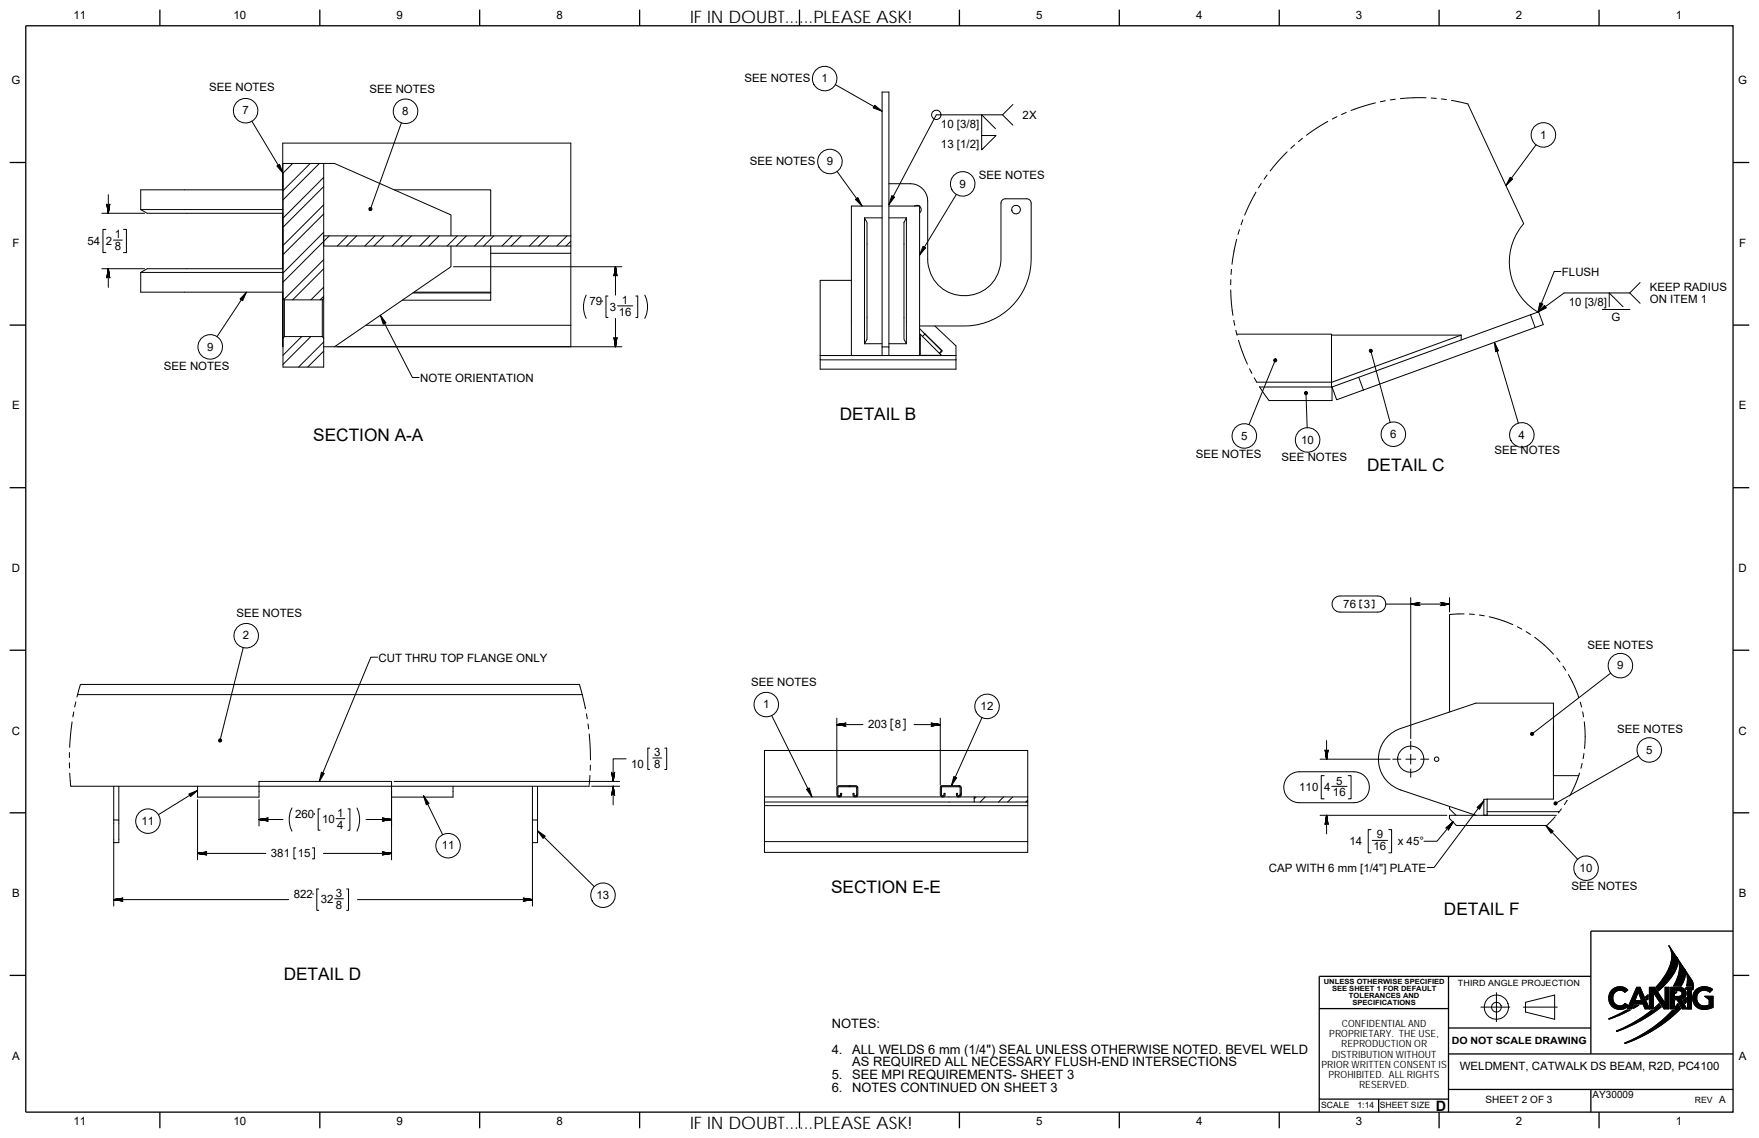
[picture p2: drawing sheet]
<svg xmlns="http://www.w3.org/2000/svg" width="432mm" height="279mm" viewBox="0 0 432 279" stroke-linecap="round" stroke-linejoin="round" font-family="sans-serif">
<g fill="none" stroke="#000" stroke-width=".32">
<path d="M6.3 6.3h419.1v266.8h-419.1zM39.2 2.4v3.9M78.5 2.4v3.9M117.8 2.4v3.9M157 2.4v3.9M196.3 2.4v3.9M235.5 2.4v3.9M274.8 2.4v3.9M314 2.4v3.9M353.3 2.4v3.9M392.5 2.4v3.9M2.4 39.9h3.9"/>
<path d="M425.4 39.9h4M2.4 79.8h3.9M425.4 79.8h4M2.4 119.7h3.9M425.4 119.7h4M6.3 139.7h.1M425.4 139.7h.1M2.4 159.6h3.9M425.4 159.6h4M2.4 199.6h3.9M425.4 199.6h4M2.4 239.5h3.9"/>
<path d="M355.6 239.7v33.3M390.5 239.7h-66.7v33.3M425.4 228.6h-34.9v30.2M425.4 239.5h4M323.8 247.6h31.8M355.6 258.8h69.8M355.6 252.4h34.9M39.2 273v4M78.5 273v4M117.8 273v4M157 273v4M196.3 273v4"/>
<path d="M235.5 273v4M274.8 273v4M314 273v4M323.8 269.9h31.8M338.4 269.9v3.1M353.3 273v4M355.6 267.5h69.8M390.5 267.5v5.5M392.5 273v4"/>
</g>
<g fill="none" stroke="#000" stroke-width=".25">
<path d="M61.8 29.8l7.7 12.7M98.5 30.2l-7.6 21.1M205.1 20.8l11.4 6.5M241 33.3h3.5l-3.5 3.5zM244.4 31.6l-3.4-3.4v5.1M246.1 28.2h-16.3l-11.6 22M246.1 28.2l2.5 2.5M248.6 25.7l-2.5 2.5M316 37.3l-4.2 4.7M317.8 35.6l-.9 .8M319.7 34l-1 .8M325.9 29.8l-5.2 3.4"/>
<path d="M328.2 28.6l-1.1 .6M330.5 27.6l-1.2 .5M337.6 25.3l-5.9 1.8M340.1 24.7l-1.3 .3M342.5 24.4l-1.2 .1M350.1 24l-6.3 .2M351.3 24.1l1.3 .1M353.8 24.3l1.3 .1M356.3 24.6l4 .9 13.7 29.4a14.3 14.3 0 0 0 3.5 21.7M377.1 35.5l-7.4 10.1M25 52.4h10.5M26 56.3h-.7v5.7h.7"/>
<path d="M26.6 47.8v4.6M27.9 58.9h2.1M30.3 56.3h.7v5.7h-.7M34.5 51.5h34.9M69.5 42.5v30.7M71.8 40.1h10.3l28.6 12.7v5.1M71.8 40.1l-2.3 2.4M71.8 40.1h-2.4l.1 45M76.2 40.1l-6.7 6.7M78.4 40.1l-8.9 9M79.5 43.6l-10 10M79.5 50.3l-10 10"/>
<path d="M79.5 57l-10 10M79.5 45.8l-10 10M79.5 52.5l-10 10M79.5 40.1v33.1M80.8 57.9l-11.3 11.4M85.3 57.9l-2.5 2.5M87.5 57.9l-2.5 2.5M92 57.9l-2.5 2.5M94.3 57.9l-2.5 2.5M96.8 46.6h23.7v11.3M98.8 57.9l-2.5 2.5M101 57.9l-2.5 2.5"/>
<path d="M105.5 57.9l-2.5 2.5M107.8 57.9l-2.5 2.5M112.2 57.9l-2.5 2.5M114.5 57.9l-2.5 2.5M119 57.9l-2.5 2.5M121.2 57.9l-2.5 2.5M125.7 57.9l-2.5 2.5M128 57.9l-2.5 2.5M132.4 57.9l-2.5 2.5M134.7 57.9l-2.5 2.5M139.2 57.9l-2.5 2.5M140.1 59.2l-1.2 1.2"/>
<path d="M140.1 57.9h-60.6v2.5h60.6M205.5 42.1l6.1 8.5M212.2 53.5l.6 1.1v28.7l-.6 1.1M212.2 53.5v30.9M212.2 53.5h4.3M216.5 50.6h-7.5v36.7M218.2 50.6h7.5v36.7M218.2 45.1h5.3a4.3 4.3 0 0 1 4.2 4.2v14.3a9 9 0 0 0 9 9 9 9 0 0 0 9-9v-13.7a1.05 1.05 0 0 1 1.1-1.1h5.3l.5 .1 .4 .5 .1 .5v13.7a16.4 16.4 0 0 1-16.4 16.4h-11M218.2 53.5h4.3M222.5 53.5v30.9M222.5 53.5l-.6 1.1v28.7l.6 1.1M224.5 50.6l.5-.2 .7 .2"/>
<path d="M225.7 50.6a1.06 1.06 0 0 1 0 1.7M234.8 47.7l-9.1 14.9M303.6 58.8l-1.2 6.1M304.2 56.4l-.3 1.2M305.1 54l-.4 1.2M308.3 47.2l-2.8 5.6M309.6 45l-.7 1.1M311 43l-.7 1M25 66h10.5M26.6 66v4.5M34.5 66.9v4.8h34.9v13.4M34.5 66.9h34.9"/>
<path d="M60.5 71.7l-7.2 11M69.5 73.2l.3 .4h9.3M69.5 73.2v9.8M69.8 73.6v9M79.1 73.6v9M79.5 66l-7.7 7.6M79.5 70.5l-3.2 3.1M79.5 72.7l-.9 .9M79.5 63.8l-9.8 9.7M79.5 73.2l-.4 .4M79.5 73.2v9.8M89.8 79.9h50.3"/>
<path d="M93.4 77.4l7.8 15.3h1.7M101.3 71.9h19.2M101.6 71.7h18.9M110.7 60.4v5.1l-28.6 19.6h-2.6M111.3 65.5h41.4M120.5 60.4v13.3h-21.7M140.1 60.4v-25.3h-70.7v11.5h-34.9v4.9a3.9 3.9 0 0 0 3.6 .9h31.3v13.6h-31.3a3.9 3.9 0 0 0-3.6 .9M140.1 62.2v22.9M140.1 60.4v1.8h-19.6M143.9 72.5a6.5 6.5 0 0 0 0 5.7M147.8 73.8h.1M149.2 72.7h-.4v5.2h.4"/>
<path d="M151.1 65.5v7M151.1 78.2v6.9M151.6 75.1h3.7M156.1 72.7h.4v5.2h-.4M158.3 72.5a6.4 6.4 0 0 1 0 5.7M209 68.8h-7.7v18.5M302.1 71.2l.6 6.2M302.1 68.6v1.3M302.3 66.1l-.1 1.3M302.9 78.7l.2 1.2M375.7 77.3l1.2 3.1M375.7 77.3l-42.2 15.3"/>
<path d="M375.7 77.3l2-.7 1.1 3.1-1.9 .7M383.2 66.7h-1.7l-4 9.9M393.3 76h6.8M395 75.3v-3.4l3.4 3.4M400.1 71.9l2.5 2.6M400.1 71.9h-16.1l-6.5 4.7M402.6 69.4l-2.5 2.5M69.5 83v7.1h10v-7.1M69.8 82.6l-.3 .4M69.8 82.6h9.3M74.1 82.6l-4.6 4.6M76.3 82.6l-6.8 6.9"/>
<path d="M79.1 82.6l.4 .4M79.5 84l-6.2 6.1M79.5 86.2l-4 3.9M82.1 85.1h70.6M201.3 87.3v1h33.4M201.3 87.3h33.4M212.2 84.4h4.3M216.5 85.2h1.7v2.1M218.2 84.4h4.3M218.2 85.2v-62.6h-1.7v64.7M225.7 83.1l.2 .1M225.7 80.7l1.4 1.3"/>
<path d="M225.9 83.1v.1M226.9 81.8l4.4 4.3-.6 .7M227.1 82l-.6 .6M227.1 82l4.1 4.1-.6 .6M229.5 80l5.2 4.9v5.7h-33.4v-2.3M229.9 87.2l.1 .1M230 87.2v.1M230.1 87.2v.1M230.3 87.2l-.1 .1M231.1 87.2l-5.2-5.1v5.1M303.4 81.1l.3 1.2M303.6 82h23.3v13"/>
<path d="M304 83.5l2.2 5.9M306.7 90.6l.6 1.1M307.9 92.8l.6 1.1 18.4-.1M309.2 94.9l2.3 3.4h15.5v-3.3M309.2 95h17.8M313 88.5l-6.4 15.7M320.6 96.5l.3 8.5M326.9 82.3h31.8M327 95l1.1 3.1 6.6-2.3M327 95l6.5-2.4 1.2 3.2M336.5 86.1l4.7 17.6M358.7 82.3l-31.8 11.6"/>
<path d="M358.7 82.3v1.2M366.9 84.1l5.8 19.8M376.9 80.4l-42.2 15.4M59.7 159l-5.7 22.8M327.4 147.1l.5-.4 1.1-.4h9.2a1.98 1.98 0 0 1 2 2 1.98 1.98 0 0 1-2 2h-9.2a1.98 1.98 0 0 1-1.8-1.1 1.98 1.98 0 0 1 .2-2.1zM334.3 147.4h-.5v1.8h.5M336.8 147.4h.5v1.8h-.5M340.2 148.3h15.6M346.3 146.7v34.6M355.8 146.7v3.6M359.4 150.7l-3.6 .2v23.9M360.7 150.8l1.2 .1"/>
<path d="M363.2 151l1.2 .2M365.6 151.4l3 .9 2.8 1.1M372.5 153.9l1.1 .6M374.6 155.1l1.1 .7M376.7 156.5l2.6 2 2 2.1M17.7 177.2l-.6 6.3M18.1 174.8l-.2 1.2M18.6 172.3l-.3 1.3M18.9 171.1l.8-3.1h122.5l1.5 6M19 170.5h123.9M92.7 161.4h-1.7l-12.6 30.5M144 175.3l.2 1.2"/>
<path d="M144.3 177.7l.2 1.3M189.4 175.7l9.9 20M205.4 176.3v16.5M205.4 177.9h6.4M219.2 176.6h-.5v2.7h.5M221.7 176.6h.5v2.7h-.5M224.4 177.9h6.4M230.8 176.3v16.5M241.1 176.2l-7.5 16.7M381.3 178.2h.1M382.1 161.5l.8 1M383.7 163.5l.7 1.1"/>
<path d="M385 165.6l1.4 2.7 1.2 2.9M387.9 172.4l.3 1.2M388.5 174.8l.2 1.2M388.9 177.2l.2 3.1-.1 3.5M395.4 165.3l-19.3 14.9M17 187.3l.1 1.3M17.1 184.8l-.1 1.2M17.1 189.8l.3 3.2h46.2v-1.1h32.5v1.1h48.5v-.1M27.9 193v8.3M29.2 193v8.3M48.5 193v2.7h15.1v-2.7h32.5v2.7h15.1v-2.7M48.5 196.3v14.8"/>
<path d="M48.5 194.1l-9.6 5.9M63.6 196.3v6.5M71.7 198.4a6.3 6.3 0 0 0 0 5.7M77.2 199.7h.1M78.6 198.6h-.5v5.2h.5M85.4 198.6h.5v5.2h-.5M87.6 198.4a6.5 6.5 0 0 1 0 5.7M96.1 194v17.1M96.8 191.9h55.3M104 195.4l4.7 9.5M130.7 193v8.3M132 193v8.3"/>
<path d="M144.6 180.2l.3 6.4M144.8 190.4l-.2 2.2M144.9 187.9v1.2M145.2 193h6.9M150.5 193v4.6M153.7 186.3h-3.2v5.6M159.5 183.7h-.5v5.2h.5M160.3 186.1h2.1M163.2 183.7h.5v5.2h-.5M187.7 184.3h64.6v25h-64.6zM187.7 197.8h64.6M187.7 196.9h51.4"/>
<path d="M205.6 193h4.7l.3 .4v1.7l-.2 .4a.65 .65 0 0 1-.8 .1 .65 .65 0 0 1-.2-.8h.3l.1 .5h.4l.1-1.9-.2-.2h-4.2l-.2 .2v1.7l.2 .3 .3-.1 .1-.5h.3v.3a.6 .6 0 0 1-.6 .6 .6 .6 0 0 1-.6-.6v-1.8zM206.1 195.7h3.8M206.6 195l-.7 .7h-18.2M208.7 192.9l-.3 .3M210.1 195.7h21.3M210.6 193.3l-.3 .2M231 193h4.7l.3 .4v1.7l-.2 .4a.65 .65 0 0 1-.8 .1 .65 .65 0 0 1-.2-.8h.3l.1 .5h.4l.1-1.9-.2-.2h-4.2l-.2 .2v1.7l.2 .3 .3-.1 .1-.5h.3v.3a.6 .6 0 0 1-.6 .6 .6 .6 0 0 1-.6-.6v-1.8zM231.1 192.9l-.2 .3M231.5 195.7h3.8M235.4 195.4l-.3 .2M235.5 195.7h16.8M235.6 192.9l-.2 .3"/>
<path d="M236 194.8l-.3 .3M239.1 195.7v1.2h13.2M239.6 195.7l-.5 .4M241.9 195.7l-1.3 1.2M246.4 195.7l-1.3 1.2M248.6 195.7l-1.2 1.2M252.3 196.4l-.5 .5M316 190.9a3.9 3.9 0 0 1 2.9-1.4h13.5a3.8 3.8 0 0 1 3.7 3.8 3.8 3.8 0 0 1-3.7 3.8h-13.5a3.8 3.8 0 0 1-3.4-2.2 3.8 3.8 0 0 1 .5-4zM324.1 186.4h17.1M325.1 190.4h-.8v5.7h.8M325.6 181.8v4.6M326.9 193.1h3.7"/>
<path d="M331 190.4h.7v5.7h-.7M341.9 186.4h2M345.1 186.4h2.4M346.3 182v2M346.3 188.8v2M346.3 185.2v2.4M348.7 186.4h2M355.8 198v.6l1.6 1.6M364.3 196.6l-12.3 16.4h-1.6M365.1 199.3h17.7M365.1 196.2h-.8v3.9h.8M381.3 190.4h6.2"/>
<path d="M383.3 198.6l-.8 1M384.7 196.5l-.7 1M387.7 189.8l-1 3-1.4 2.6M388.4 187.4l-.3 1.2M388.8 185l-.2 1.2M402.3 185.6l-20.5 11.7M27.9 201.3h1.3v5.6h-1.3zM27.9 206.7v15.8M48.5 209.5h16.7M63.6 201.2h5.9M72.6 208.2h-.4v2.7h.4M76.7 208.2h.5v2.7h-.5"/>
<path d="M76.8 219.4h.1M78.3 218.3h-.5v5.2h.5M79.4 209.5h16.7M82.5 201h2.1M85.1 218.3h.5v5.2h-.5M89.8 201.2h6.3M130.7 201.3h1.3v5.6h-1.3zM130.7 206.7v15.8M132 204l13.9 13.7M187.7 206.6h64.6M324.1 200.2h31.1M325.6 200.2v4.5"/>
<path d="M336.6 203.7h-.7v5.7h.7M336.9 206.3h3.7M340.9 203.7h.7v5.7h-.7M356.7 201.8l-4 4.7h-3.1M365.1 200.2v-4h16.2v-23.6h-19l-18.5 6.3a7.9 7.9 0 0 0-5.4 7.5 7.9 7.9 0 0 0 5.4 7.5l18.5 6.3M379.5 202.7l7.8 8.3M382.1 200.2h-26.3v.8l1.7 1.7h22.2l2-2.2M27.9 220.9h43M82.1 220.7h2.2M87.8 220.9h42.9M409.7 232.2l1.8 2.7 .3 .7a4.5 4.5 0 0 1-1.1 3.7l-1.3 1.7-2.3 2.3-.6-.9a13.7 13.7 0 0 0 3.9-7.3 4.4 4.4 0 0 0-.7-2.9zM411.5 234.9l1.9 2.8a4 4 0 0 1-.8 4.4h-1.8a6.9 6.9 0 0 0 .7-7.1z"/>
<path d="M413.5 238l2 3 .2 1-.2 1v-.9h-1.5a5.2 5.2 0 0 0-.5-4.1zM363.5 247.3h7.1M367.3 243.7v7.1M374 247.3h8.3M374.5 246.1l7.1-1.8v6l-7.1-1.8zM394.9 250.1l4.3-2.1h.9l-3.3 1.6-1.8 .6zM395.5 243.3a2.95 2.95 0 0 1 2.9-1l1.2 .8-.7 .5-.7-.4h-.9l-1.1 .7a2.2 2.2 0 0 0 .1 2.3l.4 .5 .6 .3 1-.1 .6-.6 .8 .6a2.72 2.72 0 0 1-3.1 .7 2.72 2.72 0 0 1-1.7-2.6l.1-.7zM396.8 253.1a35.6 35.6 0 0 0 8.7-5.1h.6v-.6l1.2-1 .5 .8a36.6 36.6 0 0 1-10.9 6zM398.8 256.1a32.8 32.8 0 0 0 11.8-8.1h.7a1.97 1.97 0 0 1 .6-1.6l.6 1.3a35.8 35.8 0 0 1-13.6 8.5zM401.2 246.8h1.1l-1.4 .8zM401.8 242.4h.8l2.3 5.3v-5.3h1.3l2.5 3.9v-3.9h1v5.3h-1.2l-2.7-4.1v4.1h-2l-.5-1.2h-2.3l-.5 1.2h-1zM402.2 243.5l.8 2.2h-1.7z"/>
<path d="M404 244.8l.6-.5v1l-.3 .2zM405.8 243.6h.1M410.1 242.4h2.5l1 .6 .3 .6-.1 1-.5 .5-.6 .3 1.4 2.3h-1.2l-1.2-2.3h-.7v2.3h-.9zM411 243.2l1.6 .2 .3 .4-.1 .5-.6 .3h-1.2zM411.3 243.5h.3l-.3 .4zM413.2 245.6l.7-.7v1.1l-.2 .4zM413.9 242.4v.5zM414.3 242.4h.9v5.3h-.9M414.3 242.4v5.3M416.1 243.3a3.2 3.2 0 0 1 4.3-.4l-.7 .7a1.9 1.9 0 0 0-2-.4l-.8 .6a2.14 2.14 0 0 0 0 2.5l1 .7 1.6-.3 .1-1.3-1.1-.8h2v2.7a3.6 3.6 0 0 1-4-.1 2.7 2.7 0 0 1-1-2.2l.1-.7z"/>
<circle cx="202.4" cy="19.3" r="3"/>
<circle cx="60.3" cy="27.2" r="3"/>
<circle cx="99.5" cy="27.3" r="3"/>
<circle cx="203.7" cy="39.6" r="3"/>
<circle cx="229.8" cy="28.2" r="1.14"/>
<circle cx="378.9" cy="33.1" r="3"/>
<circle cx="236.3" cy="45.1" r="3"/>
<circle cx="249.4" cy="51.5" r="1.05"/>
<circle cx="51.6" cy="85.2" r="3"/>
<circle cx="305.4" cy="107" r="3"/>
<circle cx="321" cy="108" r="3"/>
<circle cx="342" cy="106.6" r="3"/>
<circle cx="373.6" cy="106.8" r="3"/>
<circle cx="60.4" cy="156.1" r="3"/>
<circle cx="188.1" cy="173" r="3"/>
<circle cx="242.3" cy="173.4" r="3"/>
<circle cx="397.8" cy="163.4" r="3"/>
<circle cx="346.3" cy="186.4" r="3.2"/>
<circle cx="352.7" cy="186.4" r=".55"/>
<circle cx="404.9" cy="184.1" r="3"/>
<circle cx="36.3" cy="201.6" r="3"/>
<circle cx="110" cy="207.6" r="3"/>
<circle cx="148" cy="219.8" r="3"/>
<circle cx="389.4" cy="213.2" r="3"/>
<circle cx="367.3" cy="247.3" r="2.98"/>
<circle cx="367.3" cy="247.3" r="1.2"/>
</g>
<g fill="#000" stroke="#000" stroke-width=".25">
<path d="M346.3 148.3l2.3-.4zM353.5 147.9l2.3 .4zM205.4 177.9l2.3 .4zM150.5 193l-.4 2.3zM150.1 189.6l.4 2.3z"/>
<path d="M214.7 25.8l1.8 1.5-2.1-.8z" fill-rule="evenodd"/>
<path d="M26.2 50.1l.4 2.3z" fill-rule="evenodd"/>
<path d="M26.2 50.2l.4 2.2z" fill-rule="evenodd"/>
<path d="M26.3 50.3l.3 2.1z" fill-rule="evenodd"/>
<path d="M26.4 50.4l.2 2z" fill-rule="evenodd"/>
<path d="M26.5 50.4h.1v2z" fill-rule="evenodd"/>
<path d="M26.6 50.4v2z" fill-rule="evenodd"/>
<path d="M26.8 50.4l.1-.1-.3 2.1z" fill-rule="evenodd"/>
<path d="M26.9 50.2l-.3 2.2z" fill-rule="evenodd"/>
<path d="M27 50.1l-.4 2.3z" fill-rule="evenodd"/>
<path d="M68 40.7l.6-.4 .9 2.2z" fill-rule="evenodd"/>
<path d="M90.7 51.1l.5-.1 .1 .5-.2 .2h-.3l.1-.4-.1 .4-.1-.1z" fill-rule="evenodd"/>
<path d="M210 49l.6-.5 1 2.1z" fill-rule="evenodd"/>
<path d="M218.9 48l.7 .4-1.4 1.8z" fill-rule="evenodd"/>
<path d="M370.7 43.5l.6 .5-1.6 1.6z" fill-rule="evenodd"/>
<path d="M26.6 66l.4 2.3z" fill-rule="evenodd"/>
<path d="M26.6 66l.3 2.1z" fill-rule="evenodd"/>
<path d="M26.6 66l.3 2z" fill-rule="evenodd"/>
<path d="M26.6 66l.2 1.9z" fill-rule="evenodd"/>
<path d="M26.6 66v1.9h-.1z" fill-rule="evenodd"/>
<path d="M26.6 66l-.2 1.9z" fill-rule="evenodd"/>
<path d="M26.6 66l-.3 2z" fill-rule="evenodd"/>
<path d="M26.6 66l-.4 2.1z" fill-rule="evenodd"/>
<path d="M26.6 66l-.4 2.3z" fill-rule="evenodd"/>
<path d="M60.5 71.7l-.9 2.2-.7-.5z" fill-rule="evenodd"/>
<path d="M93.4 77.4l1.4 1.9-.7 .3z" fill-rule="evenodd"/>
<path d="M151.1 65.5l.4 2.3z" fill-rule="evenodd"/>
<path d="M151.1 65.5l.3 2.1z" fill-rule="evenodd"/>
<path d="M151.1 65.5l.3 2z" fill-rule="evenodd"/>
<path d="M151.1 65.5l.2 2z" fill-rule="evenodd"/>
<path d="M151.1 65.5l.1 1.9h-.2z" fill-rule="evenodd"/>
<path d="M151.1 65.5l-.2 2z" fill-rule="evenodd"/>
<path d="M151.1 65.5l-.3 2z" fill-rule="evenodd"/>
<path d="M151.1 65.5l-.4 2.1z" fill-rule="evenodd"/>
<path d="M151.1 65.5l-.4 2.3z" fill-rule="evenodd"/>
<path d="M226.6 60.5l.6 .4-1.5 1.7z" fill-rule="evenodd"/>
<path d="M378 74.4l.7 .2-1.2 2z" fill-rule="evenodd"/>
<path d="M379.1 75l.5 .6-2.1 1z" fill-rule="evenodd"/>
<path d="M150.7 82.8l.4 2.3z" fill-rule="evenodd"/>
<path d="M150.7 83l.4 2.1z" fill-rule="evenodd"/>
<path d="M150.8 83.1l.3 2z" fill-rule="evenodd"/>
<path d="M150.9 83.2l.2 1.9z" fill-rule="evenodd"/>
<path d="M151 83.2h.2l-.1 1.9z" fill-rule="evenodd"/>
<path d="M151.2 83.2h.1l-.2 1.9z" fill-rule="evenodd"/>
<path d="M151.4 83.1l-.3 2z" fill-rule="evenodd"/>
<path d="M151.4 83l-.3 2.1z" fill-rule="evenodd"/>
<path d="M151.5 82.8l-.4 2.3z" fill-rule="evenodd"/>
<path d="M312.8 88.2l.4-.1-.2 .4 .2-.4 .1 .1v.6l-.5-.1-.1-.2z" fill-rule="evenodd"/>
<path d="M320.3 96.3l.3-.2v.4v-.4a.37 .37 0 0 1 .4 .5 .37 .37 0 0 1-.6 .2 .37 .37 0 0 1-.1-.5z" fill-rule="evenodd"/>
<path d="M336.3 85.8h.1l.1 .3-.1-.3a.39 .39 0 0 1 .5 .4 .39 .39 0 0 1-.6 .3 .39 .39 0 0 1 0-.7z" fill-rule="evenodd"/>
<path d="M366.9 84.1l1 2-.8 .3z" fill-rule="evenodd"/>
<path d="M346.3 148.3l2.2-.3z" fill-rule="evenodd"/>
<path d="M346.3 148.3l2.1-.3z" fill-rule="evenodd"/>
<path d="M346.3 148.3l2-.2z" fill-rule="evenodd"/>
<path d="M346.3 148.3h1.9v.1z" fill-rule="evenodd"/>
<path d="M346.3 148.3l2 .2z" fill-rule="evenodd"/>
<path d="M346.3 148.3l2.1 .3z" fill-rule="evenodd"/>
<path d="M346.3 148.3l2.2 .4z" fill-rule="evenodd"/>
<path d="M346.3 148.3l2.3 .4z" fill-rule="evenodd"/>
<path d="M353.5 148.7l2.3-.4z" fill-rule="evenodd"/>
<path d="M353.7 148.7l2.1-.4z" fill-rule="evenodd"/>
<path d="M353.9 148.5l1.9-.2-2 .3z" fill-rule="evenodd"/>
<path d="M353.9 148.4l1.9-.1z" fill-rule="evenodd"/>
<path d="M353.9 148.3h1.9l-1.9 .1z" fill-rule="evenodd"/>
<path d="M353.9 148.1l1.9 .2z" fill-rule="evenodd"/>
<path d="M353.8 148l2 .3z" fill-rule="evenodd"/>
<path d="M353.7 148l2.1 .3z" fill-rule="evenodd"/>
<path d="M205.4 177.9l2.3-.4z" fill-rule="evenodd"/>
<path d="M205.4 177.9l2.2-.3z" fill-rule="evenodd"/>
<path d="M205.4 177.9l2.1-.3z" fill-rule="evenodd"/>
<path d="M205.4 177.9l2-.2z" fill-rule="evenodd"/>
<path d="M205.4 177.9l1.9-.1v.2z" fill-rule="evenodd"/>
<path d="M205.4 177.9l2 .2z" fill-rule="evenodd"/>
<path d="M205.4 177.9l2.1 .3z" fill-rule="evenodd"/>
<path d="M205.4 177.9l2.2 .4z" fill-rule="evenodd"/>
<path d="M228.5 178.3l2.3-.4z" fill-rule="evenodd"/>
<path d="M228.7 178.3l2.1-.4z" fill-rule="evenodd"/>
<path d="M228.9 178.1l1.9-.2-2 .3z" fill-rule="evenodd"/>
<path d="M228.9 178l1.9-.1-1.9 .2z" fill-rule="evenodd"/>
<path d="M228.9 177.8l1.9 .1-1.9 .1z" fill-rule="evenodd"/>
<path d="M228.9 177.7l1.9 .2z" fill-rule="evenodd"/>
<path d="M228.8 177.6l2 .3z" fill-rule="evenodd"/>
<path d="M228.7 177.6l2.1 .3z" fill-rule="evenodd"/>
<path d="M228.5 177.5l2.3 .4z" fill-rule="evenodd"/>
<path d="M46.4 194.9l2.1-.8-1.7 1.5z" fill-rule="evenodd"/>
<path d="M53.8 181.5l.2-.1a.39 .39 0 0 1 .4 .4 .39 .39 0 0 1-.5 .4l.1-.4-.1 .4-.2-.2z" fill-rule="evenodd"/>
<path d="M78.9 189.6l.7 .3-1.2 2z" fill-rule="evenodd"/>
<path d="M104 195.4l1.3 1.9-.7 .3z" fill-rule="evenodd"/>
<path d="M150.5 193l.4 2.3z" fill-rule="evenodd"/>
<path d="M150.5 193l.4 2.2z" fill-rule="evenodd"/>
<path d="M150.5 193l.3 2.1z" fill-rule="evenodd"/>
<path d="M150.5 193l.2 2h-.1z" fill-rule="evenodd"/>
<path d="M150.5 193v2z" fill-rule="evenodd"/>
<path d="M150.5 193l-.2 2z" fill-rule="evenodd"/>
<path d="M150.5 193l-.3 2.1z" fill-rule="evenodd"/>
<path d="M150.5 193l-.3 2.2z" fill-rule="evenodd"/>
<path d="M150.2 189.7l.3 2.2z" fill-rule="evenodd"/>
<path d="M150.2 189.8l.3 2.1z" fill-rule="evenodd"/>
<path d="M150.3 189.9l.2 2z" fill-rule="evenodd"/>
<path d="M150.5 189.9v2z" fill-rule="evenodd"/>
<path d="M150.6 189.9h.1l-.2 2z" fill-rule="evenodd"/>
<path d="M150.7 189.9l.1-.1-.3 2.1z" fill-rule="evenodd"/>
<path d="M150.9 189.7l-.4 2.2z" fill-rule="evenodd"/>
<path d="M150.9 189.6l-.4 2.3z" fill-rule="evenodd"/>
<path d="M198 193.8l.6-.4 .7 2.3z" fill-rule="evenodd"/>
<path d="M234.1 190.6l.7 .4-1.2 1.9z" fill-rule="evenodd"/>
<path d="M325.3 184.1l.3 2.3z" fill-rule="evenodd"/>
<path d="M325.3 184.2l.3 2.2z" fill-rule="evenodd"/>
<path d="M325.4 184.3l.2 2.1z" fill-rule="evenodd"/>
<path d="M325.5 184.4l.1 2z" fill-rule="evenodd"/>
<path d="M325.6 184.5h.1l-.1 1.9z" fill-rule="evenodd"/>
<path d="M325.7 184.5l.1-.1-.2 2z" fill-rule="evenodd"/>
<path d="M325.9 184.3l-.3 2.1z" fill-rule="evenodd"/>
<path d="M326 184.2l-.4 2.2z" fill-rule="evenodd"/>
<path d="M326 184.1l-.4 2.3z" fill-rule="evenodd"/>
<path d="M362.6 198.2l1.7-1.6-1.1 2.1z" fill-rule="evenodd"/>
<path d="M375.8 180a.38 .38 0 0 1 .5-.1 .38 .38 0 0 1 .1 .5 .38 .38 0 0 1-.6 0l.3-.2-.3 .2z" fill-rule="evenodd"/>
<path d="M381.6 197a.38 .38 0 0 1 .5 0 .38 .38 0 0 1 0 .5 .38 .38 0 0 1-.6-.1l.3-.1-.3 .1z" fill-rule="evenodd"/>
<path d="M48.5 209.5l2.3-.4z" fill-rule="evenodd"/>
<path d="M48.5 209.5l2.2-.3z" fill-rule="evenodd"/>
<path d="M48.5 209.5l2-.2z" fill-rule="evenodd"/>
<path d="M48.5 209.5l2-.2z" fill-rule="evenodd"/>
<path d="M48.5 209.5h1.9v.1z" fill-rule="evenodd"/>
<path d="M48.5 209.5l2 .2z" fill-rule="evenodd"/>
<path d="M48.5 209.5l2 .3z" fill-rule="evenodd"/>
<path d="M48.5 209.5l2.2 .4z" fill-rule="evenodd"/>
<path d="M48.5 209.5l2.3 .4z" fill-rule="evenodd"/>
<path d="M63.6 201.2l2.3-.4z" fill-rule="evenodd"/>
<path d="M63.6 201.2l2.1-.3z" fill-rule="evenodd"/>
<path d="M63.6 201.2l2-.3z" fill-rule="evenodd"/>
<path d="M63.6 201.2l2-.2z" fill-rule="evenodd"/>
<path d="M63.6 201.2l1.9-.1v.2z" fill-rule="evenodd"/>
<path d="M63.6 201.2l2 .2z" fill-rule="evenodd"/>
<path d="M63.6 201.2l2 .3z" fill-rule="evenodd"/>
<path d="M63.6 201.2l2.1 .3z" fill-rule="evenodd"/>
<path d="M63.6 201.2l2.3 .4z" fill-rule="evenodd"/>
<path d="M93.8 209.9l2.3-.4z" fill-rule="evenodd"/>
<path d="M94 209.9l2.1-.4z" fill-rule="evenodd"/>
<path d="M94.1 209.7l2-.2-2 .3z" fill-rule="evenodd"/>
<path d="M94.2 209.6l1.9-.1z" fill-rule="evenodd"/>
<path d="M94.2 209.5h1.9l-1.9 .1z" fill-rule="evenodd"/>
<path d="M94.1 209.3l2 .2z" fill-rule="evenodd"/>
<path d="M94.1 209.3l2 .2z" fill-rule="evenodd"/>
<path d="M94 209.2l2.1 .3z" fill-rule="evenodd"/>
<path d="M93.8 209.1l2.3 .4z" fill-rule="evenodd"/>
<path d="M93.8 201.6l2.3-.4z" fill-rule="evenodd"/>
<path d="M94 201.5l2.1-.3z" fill-rule="evenodd"/>
<path d="M94.1 201.5l2-.3z" fill-rule="evenodd"/>
<path d="M94.2 201.3l1.9-.1-2 .2z" fill-rule="evenodd"/>
<path d="M94.2 201.1l1.9 .1-1.9 .1z" fill-rule="evenodd"/>
<path d="M94.1 201l2 .2z" fill-rule="evenodd"/>
<path d="M94.1 200.9l2 .3z" fill-rule="evenodd"/>
<path d="M94 200.9l2.1 .3z" fill-rule="evenodd"/>
<path d="M93.8 200.8l2.3 .4z" fill-rule="evenodd"/>
<path d="M132 204l1.9 1.3-.6 .5z" fill-rule="evenodd"/>
<path d="M325.6 200.2l.4 2.3z" fill-rule="evenodd"/>
<path d="M325.6 200.2l.4 2.1z" fill-rule="evenodd"/>
<path d="M325.6 200.2l.3 2z" fill-rule="evenodd"/>
<path d="M325.6 200.2l.2 1.9z" fill-rule="evenodd"/>
<path d="M325.6 200.2l.1 1.9h-.1z" fill-rule="evenodd"/>
<path d="M325.6 200.2l-.1 1.9z" fill-rule="evenodd"/>
<path d="M325.6 200.2l-.2 2z" fill-rule="evenodd"/>
<path d="M325.6 200.2l-.3 2.1z" fill-rule="evenodd"/>
<path d="M325.6 200.2l-.3 2.3z" fill-rule="evenodd"/>
<path d="M356.7 201.8l-1.2 2z" fill-rule="evenodd"/>
<path d="M356.7 201.8l-1.1 1.9z" fill-rule="evenodd"/>
<path d="M356.7 201.8l-1.1 1.8z" fill-rule="evenodd"/>
<path d="M356.7 201.8l-1.1 1.7z" fill-rule="evenodd"/>
<path d="M356.7 201.8l-1.2 1.5h-.1z" fill-rule="evenodd"/>
<path d="M355.3 203.2l1.4-1.4z" fill-rule="evenodd"/>
<path d="M355.1 203.2l1.6-1.4z" fill-rule="evenodd"/>
<path d="M355 203.3l1.7-1.5z" fill-rule="evenodd"/>
<path d="M354.9 203.3l1.8-1.5z" fill-rule="evenodd"/>
<path d="M379.5 202.7l1.8 1.4-.6 .5z" fill-rule="evenodd"/>
<path d="M27.9 220.9l2.3-.4z" fill-rule="evenodd"/>
<path d="M27.9 220.9l2.2-.4z" fill-rule="evenodd"/>
<path d="M27.9 220.9l2.1-.3z" fill-rule="evenodd"/>
<path d="M27.9 220.9l2-.2z" fill-rule="evenodd"/>
<path d="M27.9 220.9l1.9-.1v.1z" fill-rule="evenodd"/>
<path d="M27.9 220.9l2 .2z" fill-rule="evenodd"/>
<path d="M27.9 220.9l2.1 .2z" fill-rule="evenodd"/>
<path d="M27.9 220.9l2.2 .3z" fill-rule="evenodd"/>
<path d="M27.9 220.9l2.3 .4z" fill-rule="evenodd"/>
<path d="M128.4 221.3l2.3-.4z" fill-rule="evenodd"/>
<path d="M128.5 221.2l2.2-.3z" fill-rule="evenodd"/>
<path d="M128.7 221.1l2-.2z" fill-rule="evenodd"/>
<path d="M128.8 220.9h1.9l-2 .2z" fill-rule="evenodd"/>
<path d="M128.8 220.8l1.9 .1h-1.9z" fill-rule="evenodd"/>
<path d="M128.7 220.7l2 .2z" fill-rule="evenodd"/>
<path d="M128.7 220.6l2 .3z" fill-rule="evenodd"/>
<path d="M128.5 220.5l2.2 .4z" fill-rule="evenodd"/>
<path d="M128.4 220.5l2.3 .4z" fill-rule="evenodd"/>
<path d="M409.7 232.2l1.9 2.8-.1-.1a2.55 2.55 0 0 1 0 2.9 17.3 17.3 0 0 1-4.4 5.5l-.6-.9a12.2 12.2 0 0 0 3.9-8.1l-.2-.9z" fill-rule="evenodd"/>
<path d="M394.9 250.1l4.3-2.1h.9l-4.1 1.9-1 .3z" fill-rule="evenodd"/>
<path d="M395.8 243a2.65 2.65 0 0 1 3.8 .1l-.7 .5a1.88 1.88 0 0 0-3 1 1.88 1.88 0 0 0 2 2.4l.5-.2 .5-.5 .8 .6a2.78 2.78 0 0 1-4 .1 2.78 2.78 0 0 1 .1-4z" fill-rule="evenodd"/>
<path d="M398.8 256.1l2.6-1.2 3.6-2.1a29.1 29.1 0 0 0 5.6-4.8h.7v-.9l.6-.7 .6 1.3a35.8 35.8 0 0 1-13.6 8.5z" fill-rule="evenodd"/>
<path d="M401.8 242.4l-2.3 5.3h1l.5-1.2h2.3l.5 1.2h1.1l-2.3-5.3zM402.2 243.5l.8 2.2h-1.7z" fill-rule="evenodd"/>
<path d="M401.2 246.8h1.1l-1.4 .8z" fill-rule="evenodd"/>
<path d="M404.1 244.6l.5-.3v1l-.3 .2-.3-.7z" fill-rule="evenodd"/>
<path d="M396.8 253.1l4.8-2.4 3.9-2.7h.6a1.72 1.72 0 0 1 1.2-1.6l.5 .8a37 37 0 0 1-10.9 6z" fill-rule="evenodd"/>
<path d="M404.9 242.4h1.3l2.5 3.9v-3.9h1v5.3h-1.2l-2.6-4.1-.1 4.1h-.9z" fill-rule="evenodd"/>
<path d="M411.3 243.5h.3l-.3 .4z" fill-rule="evenodd"/>
<path d="M411.6 235l1.8 2.7a4.2 4.2 0 0 1-.8 4.4h-1.8a6.8 6.8 0 0 0 .8-7.1z" fill-rule="evenodd"/>
<path d="M411 243.2h1.3l.5 .3a.77 .77 0 0 1 0 .9 .77 .77 0 0 1-.9 .2h-.9zM410.1 242.4v5.3h.9v-2.3h.7l1.2 2.3h1.2l-1.4-2.3a1.52 1.52 0 0 0 1.2-1.9 1.52 1.52 0 0 0-1.9-1.1z" fill-rule="evenodd"/>
<path d="M413.2 245.6l.7-.7v1.1l-.2 .4z" fill-rule="evenodd"/>
<path d="M413.9 242.4v.5z" fill-rule="evenodd"/>
<path d="M414.3 242.4v5.3h.9v-5.3z" fill-rule="evenodd"/>
<path d="M413.5 238l2 3.1 .2 .9-.2 1v-.9h-1.5a5.1 5.1 0 0 0-.5-4.1z" fill-rule="evenodd"/>
<path d="M416.5 242.8a3.3 3.3 0 0 1 3.9 .1l-.7 .7a1.94 1.94 0 0 0-2.6 .1 1.94 1.94 0 0 0-.1 2.6 1.94 1.94 0 0 0 2.6 .4v-1.3l-1.1-.8h2v2.7a3.3 3.3 0 0 1-4.8-1.1 2.9 2.9 0 0 1 .8-3.4z" fill-rule="evenodd"/>
</g>
<g font-size="4.2">
<text x="169.4" y="5.6">IF IN DOUBT......PLEASE ASK!</text>
<text x="206.1" y="103.2">DETAIL B</text>
<text x="76.9" y="108.2">SECTION A-A</text>
<text x="335.6" y="115.6">DETAIL C</text>
<text x="204" y="219.4">SECTION E-E</text>
<text x="354.5" y="224.7">DETAIL F</text>
<text x="69.6" y="240.6">DETAIL D</text>
<text x="169.4" y="277.1">IF IN DOUBT......PLEASE ASK!</text>
</g>
<text font-size="3.5" x="352.4" y="272.7">D</text>
<g font-size="3.2">
<text x="204.2" y="252.3">NOTES:</text>
<text x="204.2" y="258.7">4.</text>
<text x="209.2" y="258.7">ALL WELDS 6 mm (1/4&quot;) SEAL UNLESS OTHERWISE NOTED. BEVEL WELD</text>
<text x="209.2" y="261.8">AS REQUIRED ALL NECESSARY FLUSH-END INTERSECTIONS</text>
<text x="204.2" y="265">5.</text>
<text x="204.2" y="268.2">6.</text>
<text x="209.2" y="265">SEE MPI REQUIREMENTS- SHEET 3</text>
<text x="209.2" y="268.2">NOTES CONTINUED ON SHEET 3</text>
</g>
<g font-size="2.8">
<text x="18.1" y="4.7">11</text>
<text x="57.3" y="4.7">10</text>
<text x="97.3" y="4.7">9</text>
<text x="136.6" y="4.7">8</text>
<text x="254.4" y="4.7">5</text>
<text x="293.6" y="4.7">4</text>
<text x="332.9" y="4.7">3</text>
<text x="372.1" y="4.7">2</text>
<text x="411.4" y="4.7">1</text>
<text x="2.9" y="20.7">G</text>
<text x="51.4" y="22.3">SEE NOTES</text>
<text x="90.7" y="22.9">SEE NOTES</text>
<text x="182.8" y="20.2">SEE NOTES</text>
<text x="201.7" y="20.2">1</text>
<text x="426.7" y="20.7">G</text>
<text x="59.5" y="28.1">7</text>
<text x="98.8" y="28.2">8</text>
<text x="251" y="29.1">2X</text>
<text x="231" y="31.4">10 [3/8]</text>
<text x="378.1" y="34">1</text>
<text x="184.1" y="40.4">SEE NOTES</text>
<text x="202.9" y="40.6">9</text>
<text x="231" y="36.4">13 [1/2]</text>
<text x="235.5" y="46">9</text>
<text x="240.3" y="44.1">SEE NOTES</text>
<text x="28.2" y="58.5">1</text>
<text x="3.1" y="60.6">F</text>
<text x="21.4" y="60.1">54</text>
<text x="26" y="60.1">2</text>
<text x="28.2" y="61.4">8</text>
<text x="427" y="60.6">F</text>
<text x="383.4" y="67.7">FLUSH</text>
<text x="405" y="71.5">KEEP RADIUS</text>
<text x="144.7" y="75">79</text>
<text x="149.7" y="76.2">3</text>
<text x="151.9" y="77.5">16</text>
<text x="152.7" y="74.7">1</text>
<text x="385.1" y="75.1">10 [3/8]</text>
<text x="405" y="74.3">ON ITEM 1</text>
<text x="395.6" y="78.7">G</text>
<text x="50.8" y="86.1">9</text>
<text x="40.2" y="90.9">SEE NOTES</text>
<text x="103.1" y="93.8">NOTE ORIENTATION</text>
<text x="3" y="100.5">E</text>
<text x="426.9" y="100.5">E</text>
<text x="304.7" y="107.9">5</text>
<text x="341.2" y="107.5">6</text>
<text x="372.8" y="107.7">4</text>
<text x="293.5" y="112.4">SEE NOTES</text>
<text x="314.6" y="113.2">SEE NOTES</text>
<text x="319.4" y="108.9">10</text>
<text x="366.9" y="111.4">SEE NOTES</text>
<text x="2.9" y="140.4">D</text>
<text x="426.8" y="140.4">D</text>
<text x="329.8" y="149.2">76 3</text>
<text x="58" y="151.4">SEE NOTES</text>
<text x="59.6" y="157">2</text>
<text x="389.7" y="159.4">SEE NOTES</text>
<text x="92.9" y="162.4">CUT THRU TOP FLANGE ONLY</text>
<text x="397" y="164.3">9</text>
<text x="184.4" y="168.4">SEE NOTES</text>
<text x="187.3" y="173.9">1</text>
<text x="213.1" y="178.9">203 8</text>
<text x="240.7" y="174.3">12</text>
<text x="397" y="180">SEE NOTES</text>
<text x="2.9" y="180.3">C</text>
<text x="160.5" y="185.6">3</text>
<text x="404.1" y="185">5</text>
<text x="426.8" y="180.3">C</text>
<text x="154.9" y="188.5">10</text>
<text x="160.5" y="188.5">8</text>
<text x="318.9" y="194.2">110</text>
<text x="325.1" y="194.2">4</text>
<text x="327.2" y="195.5">16</text>
<text x="328" y="192.6">5</text>
<text x="34.8" y="202.5">11</text>
<text x="72.5" y="200.9">260</text>
<text x="79.1" y="202.1">10</text>
<text x="82.8" y="200.6">1</text>
<text x="82.8" y="203.4">4</text>
<text x="108.4" y="208.5">11</text>
<text x="331.2" y="207.5">14</text>
<text x="337.2" y="208.7">16</text>
<text x="338" y="205.9">9</text>
<text x="343.1" y="207.5">x 45°</text>
<text x="66.5" y="210.5">381 15</text>
<text x="311.5" y="214.1">CAP WITH 6 mm [1/4&quot;] PLATE</text>
<text x="387.8" y="214.1">10</text>
<text x="3" y="220.2">B</text>
<text x="72.1" y="220.5">822</text>
<text x="78.7" y="221.8">32</text>
<text x="82.4" y="220.2">3</text>
<text x="146.5" y="220.7">13</text>
<text x="385.8" y="218.4">SEE NOTES</text>
<text x="426.9" y="220.2">B</text>
<text x="82.4" y="223.1">8</text>
<text x="3" y="260.2">A</text>
<text x="358.4" y="262.7">WELDMENT, CATWALK DS BEAM, R2D, PC4100</text>
<text x="426.9" y="260.2">A</text>
<text x="18.1" y="276.2">11</text>
<text x="57.3" y="276.2">10</text>
<text x="97.3" y="276.2">9</text>
<text x="136.6" y="276.2">8</text>
<text x="254.4" y="276.2">5</text>
<text x="293.6" y="276.2">4</text>
<text x="332.9" y="276.2">3</text>
<text x="372.1" y="276.2">2</text>
<text x="411.4" y="276.2">1</text>
</g>
<g font-size="2.5">
<text x="326.3" y="254.7">PROPRIETARY. THE USE,</text>
<text x="329.2" y="257.2">REPRODUCTION OR</text>
<text x="329.4" y="252.2">CONFIDENTIAL AND</text>
<text x="356.4" y="256.4">DO NOT SCALE DRAWING</text>
<text x="324.4" y="262.1">PRIOR WRITTEN CONSENT IS</text>
<text x="327" y="259.7">DISTRIBUTION WITHOUT</text>
<text x="326.1" y="264.6">PROHIBITED. ALL RIGHTS</text>
<text x="333.6" y="267.1">RESERVED.</text>
<text x="390.9" y="269.6">AY30009</text>
<text x="364.7" y="270.9">SHEET 2 OF 3</text>
<text x="422" y="270.9">A</text>
</g>
<g font-size="2.1">
<text x="357.9" y="242">THIRD ANGLE PROJECTION</text>
<text x="324.3" y="272.1">SCALE</text>
<text x="333.2" y="272.1">1:14</text>
<text x="338.7" y="272.1">SHEET SIZE</text>
<text x="416.1" y="270.9">REV</text>
</g>
<g font-size="1.8">
<text x="325" y="241.6">UNLESS OTHERWISE SPECIFIED</text>
<text x="327" y="243.3">SEE SHEET 1 FOR DEFAULT</text>
<text x="331.1" y="245.1">TOLERANCES AND</text>
<text x="332" y="246.9">SPECIFICATIONS</text>
</g>
</svg>
